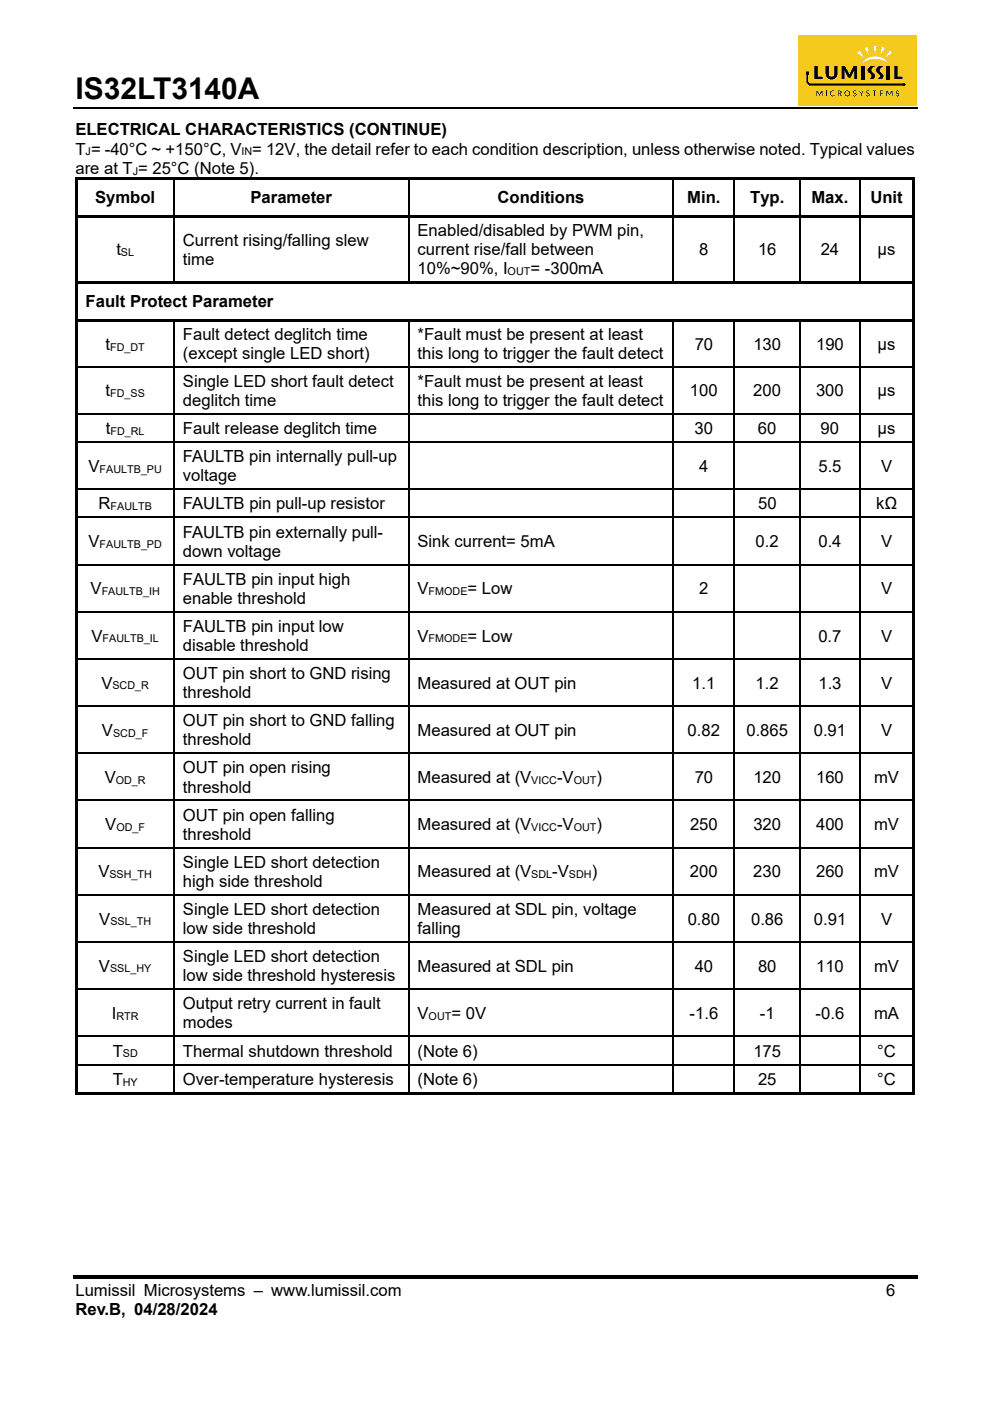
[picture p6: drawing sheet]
<svg xmlns="http://www.w3.org/2000/svg" width="210mm" height="297mm" viewBox="0 0 210 297" stroke-linecap="round" stroke-linejoin="round" font-family="sans-serif">
<path d="M15.5 22.8h179" fill="none" stroke="#000" stroke-width=".34"/>
<path d="M15.5 270.3h179v.8h-179z" fill="#000"/>
<path d="M169.3 7.5h25.2v15h-25.2z" fill="#f5ca1d"/>
<g fill="#040000">
<path d="M173.2 19.2h.1l.5 .8 .5-.8h.1v1.2h-.1v-.9l-.5 .8-.5-.8v.9h-.1z"/>
<path d="M175.2 19.2h.2v1.2h-.2z"/>
<path d="M176.3 19.3a.45 .45 0 0 1 .7 .1 .48 .48 0 0 0-.7 .1 .48 .48 0 0 0 0 .6 .48 .48 0 0 0 .7 .1 .54 .54 0 0 1-.8 .1 .54 .54 0 0 1-.1-.7z"/>
<path d="M181 19.3l.4-.1 .2 .2a.23 .23 0 0 0-.4-.1 .23 .23 0 0 0 .1 .4 .36 .36 0 0 1 .4 .3 .36 .36 0 0 1-.3 .4 .36 .36 0 0 1-.4-.2 .26 .26 0 0 0 .4 .1 .26 .26 0 0 0 .1-.4 .26 .26 0 0 0-.4-.1l-.1-.1z"/>
<path d="M182.2 19.2h.2l.3 .6 .3-.6h.2l-.4 .7v.5h-.2v-.5z"/>
<path d="M183.9 19.3l.3-.1 .2 .2a.27 .27 0 0 0-.4-.1 .27 .27 0 0 0-.1 .3 .27 .27 0 0 0 .4 .1 .38 .38 0 0 1 0 .7 .38 .38 0 0 1-.6-.2h.1a.28 .28 0 0 0 .4 .1 .28 .28 0 0 0 .1-.4 .28 .28 0 0 0-.4-.1l-.1-.1z"/>
<path d="M185 19.2h1l-.4 .1v1.1h-.2v-1.1z"/>
<path d="M186.6 19.2h.8l-.6 .1v.4h.4l-.4 .2v.4l.6 .1h-.8z"/>
<path d="M188 19.2h.2l.5 .8 .4-.8h.2v1.2h-.2v-.9l-.4 .8-.5-.8v.9h-.2z"/>
<path d="M190.1 19.3l.2-.1a.21 .21 0 0 1 .2-.1 .21 .21 0 0 1 .1 .3 .25 .25 0 0 0-.4-.1 .25 .25 0 0 0 0 .4 .25 .25 0 0 0 .3 0 .36 .36 0 0 1 .1 .7 .36 .36 0 0 1-.6-.2h.1a.26 .26 0 0 0 .3 .1 .26 .26 0 0 0 .1-.4 .26 .26 0 0 0-.3-.1l-.2-.2z"/>
<path d="M172.7 13.9h.7v2.4h1.1v.5h-1.8z"/>
<path d="M175.1 13.9h.7v1.5a.6 .6 0 0 0 .4 .8 .6 .6 0 0 0 .8-.6v-1.7h.6v1.5a1.27 1.27 0 0 1-1.1 1.4 1.27 1.27 0 0 1-1.4-1.2z"/>
<path d="M178.5 13.9l.7 .1 .9 1.8 .9-1.8 .8-.1v2.9h-.6v-1.9l-.8 1.5-.2 .1-.3-.1-.8-1.5v1.9h-.6z"/>
<path d="M182.7 13.9h.7v2.9h-.7z"/>
<path d="M188.1 13.9h.6v2.9h-.6z"/>
<path d="M189.7 13.9h.7v2.4h1v.5h-1.7z"/>
<path d="M184.4 14.2a1.17 1.17 0 0 1 1.2-.3 1.17 1.17 0 0 0-.8 1.1l.6 .7a.67 .67 0 0 1-.3 1.1h-.9a.67 .67 0 0 0 .5-.9l-.2-.3a.81 .81 0 0 1-.1-1.4z"/>
<path d="M186.2 14.2a1.17 1.17 0 0 1 1.2-.3v.2a.87 .87 0 0 0-.8 .8 .87 .87 0 0 0 .6 .8 .65 .65 0 0 1-.2 1.1h-1a.67 .67 0 0 0 .5-.9l-.2-.3a.81 .81 0 0 1-.1-1.4z"/>
<path d="M177.7 19.2h.3a.34 .34 0 0 1 .5 .2 .34 .34 0 0 1-.3 .5l.4 .5h-.2l-.4-.5h-.2v.5h-.1zM177.8 19.3v.5l.4-.1a.22 .22 0 0 0 .1-.3 .22 .22 0 0 0-.3-.1z"/>
<path d="M179.1 19.8a.62 .62 0 0 1 1.2 0 .62 .62 0 0 1-1.2 0zM179.2 19.8a.47 .47 0 0 0 .9 0 .47 .47 0 0 0-.9 0z"/>
</g>
<g fill="#fff">
<path d="M183.3 12.8a3.6 3.6 0 0 1 5.3 .6 5.1 5.1 0 0 0-5.8 0z"/>
<path d="M183.3 10.2l.7-.3 .3 1.7z"/>
<path d="M187 9.9l.7 .3-1 1.4z"/>
<path d="M185.3 9.7h.7l-.4 1.8z"/>
<path d="M181.8 11.2l.6-.4 .9 1.4z"/>
<path d="M188.7 10.7l.6 .5-1.5 1z"/>
</g>
<path d="M170.9 15.2h.7v.7h-.2v1.4l.4 .4h19.7l.1-.1a.33 .33 0 0 1 .4 .1 .33 .33 0 0 1 .1 .4l-.3 .1-20.1-.1-.6-.6z" fill="#040000"/>
<g fill="#000">
<path d="M16 37.6h.5v.5h-.5zM16 37.6h178v.5h-178zM193.5 37.6h.5v.5h-.5zM16 38.1h.5v7.5h-.5zM16 45.6h178v.5h-178zM16 46.1h.5v13.5h-.5zM193.5 38.1h.5v7.5h-.5zM193.5 46.1h.5v13.5h-.5zM16 59.6h178v.5h-178zM16 60.1h.5v7.5h-.5zM16 67.6h178v.5h-178zM16 68.1h.5v9.5h-.5z"/>
<path d="M16 77.6h.5v.3h-.5zM36.8 77.6h.2v.3h-.2zM86.5 77.6h.3v.3h-.3zM142.7 77.6h.2v.3h-.2zM155.7 77.6h.2v.3h-.2zM169.6 77.6h.2v.3h-.2zM182.2 77.6h.3v.3h-.3zM193.5 60.1h.5v7.5h-.5zM193.5 68.1h.5v9.5h-.5zM193.5 77.6h.5v.3h-.5zM16 77.9h.5v9.7h-.5zM16 87.6h.5v.3h-.5z"/>
<path d="M16 87.9h.5v5.7h-.5zM16 93.6h.5v.3h-.5zM36.8 87.6h.2v.3h-.2zM36.8 93.6h.2v.3h-.2zM86.5 87.6h.3v.3h-.3zM86.5 93.6h.3v.3h-.3zM142.7 87.6h.2v.3h-.2zM142.7 93.6h.2v.3h-.2zM155.7 87.6h.2v.3h-.2zM155.7 93.6h.2v.3h-.2zM169.6 87.6h.2v.3h-.2zM169.6 93.6h.2v.3h-.2z"/>
<path d="M182.2 87.6h.3v.3h-.3zM182.2 93.6h.3v.3h-.3zM193.5 77.9h.5v9.7h-.5zM193.5 87.6h.5v.3h-.5zM193.5 87.9h.5v5.7h-.5zM193.5 93.6h.5v.3h-.5zM16 93.9h.5v9.7h-.5zM16 103.6h.5v.3h-.5zM16 103.9h.5v5.7h-.5zM16 109.6h.5v.3h-.5zM16 109.9h.5v9.7h-.5zM16 119.6h.5v.3h-.5z"/>
<path d="M36.8 103.6h.2v.3h-.2zM36.8 109.6h.2v.3h-.2zM36.8 119.6h.2v.3h-.2zM86.5 103.6h.3v.3h-.3zM86.5 109.6h.3v.3h-.3zM86.5 119.6h.3v.3h-.3zM142.7 103.6h.2v.3h-.2zM142.7 109.6h.2v.3h-.2zM142.7 119.6h.2v.3h-.2zM155.7 103.6h.2v.3h-.2zM155.7 109.6h.2v.3h-.2zM155.7 119.6h.2v.3h-.2z"/>
<path d="M169.6 103.6h.2v.3h-.2zM169.6 109.6h.2v.3h-.2zM169.6 119.6h.2v.3h-.2zM182.2 103.6h.3v.3h-.3zM182.2 109.6h.3v.3h-.3zM182.2 119.6h.3v.3h-.3zM193.5 93.9h.5v9.7h-.5zM193.5 103.6h.5v.3h-.5zM193.5 103.9h.5v5.7h-.5zM193.5 109.6h.5v.3h-.5zM193.5 109.9h.5v9.7h-.5zM193.5 119.6h.5v.3h-.5z"/>
<path d="M16 119.9h.5v9.7h-.5zM16 129.6h.5v.3h-.5zM16 129.9h.5v9.7h-.5zM16 139.6h.5v.3h-.5zM36.8 129.6h.2v.3h-.2zM36.8 139.6h.2v.3h-.2zM86.5 129.6h.3v.3h-.3zM86.5 139.6h.3v.3h-.3zM142.7 129.6h.2v.3h-.2zM142.7 139.6h.2v.3h-.2zM155.7 129.6h.2v.3h-.2zM155.7 139.6h.2v.3h-.2z"/>
<path d="M169.6 129.6h.2v.3h-.2zM169.6 139.6h.2v.3h-.2zM182.2 129.6h.3v.3h-.3zM182.2 139.6h.3v.3h-.3zM193.5 119.9h.5v9.7h-.5zM193.5 129.6h.5v.3h-.5zM193.5 129.9h.5v9.7h-.5zM193.5 139.6h.5v.3h-.5zM16 139.9h.5v9.7h-.5zM16 149.6h.5v.3h-.5zM16 149.9h.5v9.7h-.5zM16 159.6h.5v.3h-.5z"/>
<path d="M36.8 149.6h.2v.3h-.2zM36.8 159.6h.2v.3h-.2zM86.5 149.6h.3v.3h-.3zM86.5 159.6h.3v.3h-.3zM142.7 149.6h.2v.3h-.2zM142.7 159.6h.2v.3h-.2zM155.7 149.6h.2v.3h-.2zM155.7 159.6h.2v.3h-.2zM169.6 149.6h.2v.3h-.2zM169.6 159.6h.2v.3h-.2zM182.2 149.6h.3v.3h-.3zM182.2 159.6h.3v.3h-.3z"/>
<path d="M193.5 139.9h.5v9.7h-.5zM193.5 149.6h.5v.3h-.5zM193.5 149.9h.5v9.7h-.5zM193.5 159.6h.5v.3h-.5zM16 159.9h.5v9.7h-.5zM16 169.6h.5v.3h-.5zM16 169.9h.5v9.7h-.5zM16 179.6h.5v.3h-.5zM36.8 169.6h.2v.3h-.2zM36.8 179.6h.2v.3h-.2zM86.5 169.6h.3v.3h-.3zM86.5 179.6h.3v.3h-.3z"/>
<path d="M142.7 169.6h.2v.3h-.2zM142.7 179.6h.2v.3h-.2zM155.7 169.6h.2v.3h-.2zM155.7 179.6h.2v.3h-.2zM169.6 169.6h.2v.3h-.2zM169.6 179.6h.2v.3h-.2zM182.2 169.6h.3v.3h-.3zM182.2 179.6h.3v.3h-.3zM193.5 159.9h.5v9.7h-.5zM193.5 169.6h.5v.3h-.5zM193.5 169.9h.5v9.7h-.5zM193.5 179.6h.5v.3h-.5z"/>
<path d="M16 179.9h.5v9.7h-.5zM16 189.6h.5v.3h-.5zM16 189.9h.5v9.7h-.5zM16 199.6h.5v.3h-.5zM36.8 189.6h.2v.3h-.2zM36.8 199.6h.2v.3h-.2zM86.5 189.6h.3v.3h-.3zM86.5 199.6h.3v.3h-.3zM142.7 189.6h.2v.3h-.2zM142.7 199.6h.2v.3h-.2zM155.7 189.6h.2v.3h-.2zM155.7 199.6h.2v.3h-.2z"/>
<path d="M169.6 189.6h.2v.3h-.2zM169.6 199.6h.2v.3h-.2zM182.2 189.6h.3v.3h-.3zM182.2 199.6h.3v.3h-.3zM193.5 179.9h.5v9.7h-.5zM193.5 189.6h.5v.3h-.5zM193.5 189.9h.5v9.7h-.5zM193.5 199.6h.5v.3h-.5zM16 199.9h.5v9.7h-.5zM16 209.6h.5v.3h-.5zM16 209.9h.5v9.7h-.5zM16 219.6h.5v.3h-.5z"/>
<path d="M36.8 209.6h.2v.3h-.2zM36.8 219.6h.2v.3h-.2zM86.5 209.6h.3v.3h-.3zM86.5 219.6h.3v.3h-.3zM142.7 209.6h.2v.3h-.2zM142.7 219.6h.2v.3h-.2zM155.7 209.6h.2v.3h-.2zM155.7 219.6h.2v.3h-.2zM169.6 209.6h.2v.3h-.2zM169.6 219.6h.2v.3h-.2zM182.2 209.6h.3v.3h-.3zM182.2 219.6h.3v.3h-.3z"/>
<path d="M193.5 199.9h.5v9.7h-.5zM193.5 209.6h.5v.3h-.5zM193.5 209.9h.5v9.7h-.5zM193.5 219.6h.5v.3h-.5zM16 219.9h.5v5.7h-.5zM16 225.6h.5v.3h-.5zM16 225.9h.5v6.2h-.5zM16 231.6h20.8v.5h-20.8zM36.8 225.6h.2v.3h-.2zM36.8 231.6h49.7v.5h-49.7zM86.5 225.6h.3v.3h-.3zM86.5 231.6h56.2v.5h-56.2z"/>
<path d="M142.7 225.6h.2v.3h-.2zM142.7 231.6h13v.5h-13zM155.7 225.6h.2v.3h-.2zM155.7 231.6h13.9v.5h-13.9zM169.6 225.6h.2v.3h-.2zM169.6 231.6h12.6v.5h-12.6zM182.2 225.6h.3v.3h-.3zM182.2 231.6h11.3v.5h-11.3zM193.5 219.9h.5v5.7h-.5zM193.5 225.6h.5v.3h-.5zM193.5 225.9h.5v6.2h-.5zM193.5 231.6h.5v.5h-.5z"/>
</g>
<g fill="none" stroke="#000" stroke-width=".25">
<path d="M36.9 38.1v7.5M86.7 38.1v7.5M142.8 38.1v7.5M155.8 38.1v7.5M169.7 38.1v7.5M182.4 38.1v7.5M36.9 46.1v13.5M86.7 46.1v13.5M142.8 46.1v13.5M155.8 46.1v13.5M169.7 46.1v13.5M182.4 46.1v13.5"/>
<path d="M16.5 77.7h20.3M36.9 68.1v9.5M36.9 77.9v9.7M37 77.7h49.5M86.7 68.1v9.5M86.7 77.9v9.7M86.8 77.7h55.9M142.8 68.1v9.5M142.8 77.9v9.7M142.9 77.7h12.8M155.8 68.1v9.5M155.8 77.9v9.7"/>
<path d="M155.9 77.7h13.7M169.7 68.1v9.5M169.7 77.9v9.7M169.8 77.7h12.4M182.4 68.1v9.5M182.4 77.9v9.7M182.5 77.7h11M16.5 87.7h20.3M16.5 93.7h20.3M36.9 87.9v5.7M36.9 93.9v9.7M37 87.7h49.5"/>
<path d="M37 93.7h49.5M86.7 87.9v5.7M86.7 93.9v9.7M86.8 87.7h55.9M86.8 93.7h55.9M142.8 87.9v5.7M142.8 93.9v9.7M142.9 87.7h12.8M142.9 93.7h12.8M155.8 87.9v5.7M155.8 93.9v9.7M155.9 87.7h13.7"/>
<path d="M155.9 93.7h13.7M169.7 87.9v5.7M169.7 93.9v9.7M169.8 87.7h12.4M169.8 93.7h12.4M182.4 87.9v5.7M182.4 93.9v9.7M182.5 87.7h11M182.5 93.7h11M16.5 103.7h20.3M16.5 109.7h20.3M16.5 119.7h20.3"/>
<path d="M36.9 103.9v5.7M36.9 109.9v9.7M36.9 119.9v9.7M37 103.7h49.5M37 109.7h49.5M37 119.7h49.5M86.7 103.9v5.7M86.7 109.9v9.7M86.7 119.9v9.7M86.8 103.7h55.9M86.8 109.7h55.9M86.8 119.7h55.9"/>
<path d="M142.8 103.9v5.7M142.8 109.9v9.7M142.8 119.9v9.7M142.9 103.7h12.8M142.9 109.7h12.8M142.9 119.7h12.8M155.8 103.9v5.7M155.8 109.9v9.7M155.8 119.9v9.7M155.9 103.7h13.7M155.9 109.7h13.7M155.9 119.7h13.7"/>
<path d="M169.7 103.9v5.7M169.7 109.9v9.7M169.7 119.9v9.7M169.8 103.7h12.4M169.8 109.7h12.4M169.8 119.7h12.4M182.4 103.9v5.7M182.4 109.9v9.7M182.4 119.9v9.7M182.5 103.7h11M182.5 109.7h11M182.5 119.7h11"/>
<path d="M16.5 129.7h20.3M16.5 139.7h20.3M36.9 129.9v9.7M36.9 139.9v9.7M37 129.7h49.5M37 139.7h49.5M86.7 129.9v9.7M86.7 139.9v9.7M86.8 129.7h55.9M86.8 139.7h55.9M142.8 129.9v9.7M142.8 139.9v9.7"/>
<path d="M142.9 129.7h12.8M142.9 139.7h12.8M155.8 129.9v9.7M155.8 139.9v9.7M155.9 129.7h13.7M155.9 139.7h13.7M169.7 129.9v9.7M169.7 139.9v9.7M169.8 129.7h12.4M169.8 139.7h12.4M182.4 129.9v9.7M182.4 139.9v9.7"/>
<path d="M182.5 129.7h11M182.5 139.7h11M16.5 149.7h20.3M16.5 159.7h20.3M36.9 149.9v9.7M36.9 159.9v9.7M37 149.7h49.5M37 159.7h49.5M86.7 149.9v9.7M86.7 159.9v9.7M86.8 149.7h55.9M86.8 159.7h55.9"/>
<path d="M142.8 149.9v9.7M142.8 159.9v9.7M142.9 149.7h12.8M142.9 159.7h12.8M155.8 149.9v9.7M155.8 159.9v9.7M155.9 149.7h13.7M155.9 159.7h13.7M169.7 149.9v9.7M169.7 159.9v9.7M169.8 149.7h12.4M169.8 159.7h12.4"/>
<path d="M182.4 149.9v9.7M182.4 159.9v9.7M182.5 149.7h11M182.5 159.7h11M16.5 169.7h20.3M16.5 179.7h20.3M36.9 169.9v9.7M36.9 179.9v9.7M37 169.7h49.5M37 179.7h49.5M86.7 169.9v9.7M86.7 179.9v9.7"/>
<path d="M86.8 169.7h55.9M86.8 179.7h55.9M142.8 169.9v9.7M142.8 179.9v9.7M142.9 169.7h12.8M142.9 179.7h12.8M155.8 169.9v9.7M155.8 179.9v9.7M155.9 169.7h13.7M155.9 179.7h13.7M169.7 169.9v9.7M169.7 179.9v9.7"/>
<path d="M169.8 169.7h12.4M169.8 179.7h12.4M182.4 169.9v9.7M182.4 179.9v9.7M182.5 169.7h11M182.5 179.7h11M16.5 189.7h20.3M16.5 199.7h20.3M36.9 189.9v9.7M36.9 199.9v9.7M37 189.7h49.5M37 199.7h49.5"/>
<path d="M86.7 189.9v9.7M86.7 199.9v9.7M86.8 189.7h55.9M86.8 199.7h55.9M142.8 189.9v9.7M142.8 199.9v9.7M142.9 189.7h12.8M142.9 199.7h12.8M155.8 189.9v9.7M155.8 199.9v9.7M155.9 189.7h13.7M155.9 199.7h13.7"/>
<path d="M169.7 189.9v9.7M169.7 199.9v9.7M169.8 189.7h12.4M169.8 199.7h12.4M182.4 189.9v9.7M182.4 199.9v9.7M182.5 189.7h11M182.5 199.7h11M16.5 209.7h20.3M16.5 219.7h20.3M36.9 209.9v9.7M36.9 219.9v5.7"/>
<path d="M37 209.7h49.5M37 219.7h49.5M86.7 209.9v9.7M86.7 219.9v5.7M86.8 209.7h55.9M86.8 219.7h55.9M142.8 209.9v9.7M142.8 219.9v5.7M142.9 209.7h12.8M142.9 219.7h12.8M155.8 209.9v9.7M155.8 219.9v5.7"/>
<path d="M155.9 209.7h13.7M155.9 219.7h13.7M169.7 209.9v9.7M169.7 219.9v5.7M169.8 209.7h12.4M169.8 219.7h12.4M182.4 209.9v9.7M182.4 219.9v5.7M182.5 209.7h11M182.5 219.7h11M16.5 225.7h20.3M36.9 225.9v5.7"/>
<path d="M37 225.7h49.5M86.7 225.9v5.7M86.8 225.7h55.9M142.8 225.9v5.7M142.9 225.7h12.8M155.8 225.9v5.7M155.9 225.7h13.7M169.7 225.9v5.7M169.8 225.7h12.4M182.4 225.9v5.7M182.5 225.7h11"/>
</g>
<text font-size="6.3" x="16" y="21">IS32LT3140A</text>
<g font-size="3.5">
<text x="16" y="28.7">ELECTRICAL CHARACTERISTICS (CONTINUE)</text>
<text x="16" y="32.8">T = -40°C ~ +150°C, V = 12V, the detail refer to each condition description, unless otherwise noted. Typical values</text>
<text x="16" y="36.8">are at T = 25°C (Note 5).</text>
<text x="20.2" y="43.1">Symbol</text>
<text x="53.1" y="43.1">Parameter</text>
<text x="105.5" y="43.1">Conditions</text>
<text x="145.8" y="43.1">Min.</text>
<text x="159.1" y="43.1">Typ.</text>
<text x="172.1" y="43.1">Max.</text>
<text x="184.6" y="43.1">Unit</text>
<text x="38.8" y="52.1">Current rising/falling slew</text>
<text x="88.6" y="50.1">Enabled/disabled by PWM pin,</text>
<text x="24.7" y="54.1">t</text>
<text x="38.8" y="56.2">time</text>
<text x="88.6" y="54.1">current rise/fall between</text>
<text x="88.6" y="58.2">10%~90%, I</text>
<text x="112.5" y="58.2">= -300mA</text>
<text x="148.3" y="54.1">8</text>
<text x="160.8" y="54.1">16</text>
<text x="174.1" y="54.1">24</text>
<text x="186.2" y="54.1">μs</text>
<text x="18.2" y="65.1">Fault Protect Parameter</text>
<text x="22.4" y="74.1">t</text>
<text x="38.8" y="72.1">Fault detect deglitch time</text>
<text x="38.8" y="76.2">(except single LED short)</text>
<text x="88.6" y="72.1">*Fault must be present at least</text>
<text x="88.6" y="76.2">this long to trigger the fault detect</text>
<text x="147.3" y="74.1">70</text>
<text x="159.8" y="74.1">130</text>
<text x="173.1" y="74.1">190</text>
<text x="186.1" y="74.1">μs</text>
<text x="38.8" y="82">Single LED short fault detect</text>
<text x="88.6" y="82">*Fault must be present at least</text>
<text x="22.4" y="84">t</text>
<text x="38.8" y="86">deglitch time</text>
<text x="88.6" y="86">this long to trigger the fault detect</text>
<text x="146.3" y="84">100</text>
<text x="159.8" y="84">200</text>
<text x="173.1" y="84">300</text>
<text x="186.1" y="84">μs</text>
<text x="22.5" y="92">t</text>
<text x="38.8" y="92">Fault release deglitch time</text>
<text x="147.3" y="92">30</text>
<text x="160.8" y="92">60</text>
<text x="174.1" y="92">90</text>
<text x="186.1" y="92">μs</text>
<text x="18.8" y="100">V</text>
<text x="38.8" y="98">FAULTB pin internally pull-up</text>
<text x="148.3" y="100">4</text>
<text x="173.6" y="100">5.5</text>
<text x="186.9" y="100">V</text>
<text x="38.8" y="102">voltage</text>
<text x="20.9" y="108">R</text>
<text x="38.8" y="114">FAULTB pin externally pull-</text>
<text x="38.8" y="108">FAULTB pin pull-up resistor</text>
<text x="160.8" y="108">50</text>
<text x="185.8" y="108">kΩ</text>
<text x="18.8" y="116">V</text>
<text x="38.8" y="118">down voltage</text>
<text x="88.6" y="116">Sink current= 5mA</text>
<text x="160.3" y="116">0.2</text>
<text x="173.6" y="116">0.4</text>
<text x="186.9" y="116">V</text>
<text x="38.8" y="124">FAULTB pin input high</text>
<text x="19.2" y="126">V</text>
<text x="38.8" y="128">enable threshold</text>
<text x="88.6" y="126">V</text>
<text x="99.2" y="126">= Low</text>
<text x="148.3" y="126">2</text>
<text x="186.9" y="126">V</text>
<text x="19.4" y="136">V</text>
<text x="38.8" y="134">FAULTB pin input low</text>
<text x="88.6" y="136">V</text>
<text x="99.2" y="136">= Low</text>
<text x="173.6" y="136">0.7</text>
<text x="186.9" y="136">V</text>
<text x="38.8" y="144">OUT pin short to GND rising</text>
<text x="38.8" y="138">disable threshold</text>
<text x="21.5" y="146">V</text>
<text x="38.8" y="148">threshold</text>
<text x="88.6" y="146">Measured at OUT pin</text>
<text x="146.8" y="146">1.1</text>
<text x="160.3" y="146">1.2</text>
<text x="173.6" y="146">1.3</text>
<text x="186.9" y="146">V</text>
<text x="38.8" y="154">OUT pin short to GND falling</text>
<text x="21.6" y="156">V</text>
<text x="38.8" y="158.1">threshold</text>
<text x="88.6" y="156">Measured at OUT pin</text>
<text x="145.9" y="156">0.82</text>
<text x="158.3" y="156">0.865</text>
<text x="172.6" y="156">0.91</text>
<text x="186.9" y="156">V</text>
<text x="22.2" y="166">V</text>
<text x="38.8" y="164">OUT pin open rising</text>
<text x="88.6" y="166">Measured at (V</text>
<text x="118.2" y="166">-V</text>
<text x="126.5" y="166">)</text>
<text x="147.4" y="166">70</text>
<text x="159.8" y="166">120</text>
<text x="173.1" y="166">160</text>
<text x="185.4" y="166">mV</text>
<text x="38.8" y="168">threshold</text>
<text x="38.8" y="174">OUT pin open falling</text>
<text x="22.3" y="176">V</text>
<text x="38.8" y="178.1">threshold</text>
<text x="88.6" y="176">Measured at (V</text>
<text x="118.2" y="176">-V</text>
<text x="126.5" y="176">)</text>
<text x="146.4" y="176">250</text>
<text x="159.8" y="176">320</text>
<text x="173.1" y="176">400</text>
<text x="185.4" y="176">mV</text>
<text x="38.8" y="184">Single LED short detection</text>
<text x="20.9" y="186">V</text>
<text x="38.8" y="188">high side threshold</text>
<text x="88.6" y="186">Measured at (V</text>
<text x="117.1" y="186">-V</text>
<text x="125.5" y="186">)</text>
<text x="146.3" y="186">200</text>
<text x="159.8" y="186">230</text>
<text x="173.1" y="186">260</text>
<text x="185.4" y="186">mV</text>
<text x="21.1" y="196">V</text>
<text x="38.8" y="194">Single LED short detection</text>
<text x="88.6" y="194">Measured at SDL pin, voltage</text>
<text x="145.9" y="196">0.80</text>
<text x="159.3" y="196">0.86</text>
<text x="172.6" y="196">0.91</text>
<text x="186.9" y="196">V</text>
<text x="38.8" y="204">Single LED short detection</text>
<text x="38.8" y="198.1">low side threshold</text>
<text x="88.6" y="198.1">falling</text>
<text x="21" y="206">V</text>
<text x="38.8" y="208">low side threshold hysteresis</text>
<text x="88.6" y="206">Measured at SDL pin</text>
<text x="147.3" y="206">40</text>
<text x="160.8" y="206">80</text>
<text x="173.1" y="206">110</text>
<text x="185.4" y="206">mV</text>
<text x="38.8" y="214">Output retry current in fault</text>
<text x="23.7" y="216">I</text>
<text x="38.8" y="218.1">modes</text>
<text x="88.6" y="216">V</text>
<text x="95.8" y="216">= 0V</text>
<text x="146.3" y="216">-1.6</text>
<text x="161.2" y="216">-1</text>
<text x="173" y="216">-0.6</text>
<text x="185.4" y="216">mA</text>
<text x="23.9" y="224">T</text>
<text x="38.8" y="224">Thermal shutdown threshold</text>
<text x="88.6" y="224">(Note 6)</text>
<text x="159.8" y="224">175</text>
<text x="186.1" y="224">°C</text>
<text x="23.9" y="230">T</text>
<text x="38.8" y="230">Over-temperature hysteresis</text>
<text x="88.6" y="230">(Note 6)</text>
<text x="160.8" y="230">25</text>
<text x="186.1" y="230">°C</text>
<text x="16" y="274.7">Lumissil Microsystems – www.lumissil.com</text>
<text x="188" y="274.7">6</text>
<text x="16" y="278.8">Rev.B, 04/28/2024</text>
</g>
<g font-size="2.3">
<text x="18.2" y="32.9">J</text>
<text x="51.2" y="32.9">IN</text>
<text x="28.2" y="37">J</text>
<text x="25.7" y="54.3">SL</text>
<text x="107.7" y="58.4">OUT</text>
<text x="23.4" y="74.3">FD_DT</text>
<text x="23.4" y="84.2">FD_SS</text>
<text x="23.4" y="92.2">FD_RL</text>
<text x="21.1" y="100.2">FAULTB_PU</text>
<text x="23.5" y="108.2">FAULTB</text>
<text x="21.1" y="116.2">FAULTB_PD</text>
<text x="21.6" y="126.2">FAULTB_IH</text>
<text x="90.9" y="126.2">FMODE</text>
<text x="21.8" y="136.2">FAULTB_IL</text>
<text x="90.9" y="136.2">FMODE</text>
<text x="23.9" y="146.2">SCD_R</text>
<text x="24" y="156.2">SCD_F</text>
<text x="24.6" y="166.2">OD_R</text>
<text x="112.7" y="166.2">VICC</text>
<text x="121.7" y="166.2">OUT</text>
<text x="24.7" y="176.2">OD_F</text>
<text x="112.7" y="176.2">VICC</text>
<text x="121.7" y="176.2">OUT</text>
<text x="23.2" y="186.2">SSH_TH</text>
<text x="112.7" y="186.2">SDL</text>
<text x="120.7" y="186.2">SDH</text>
<text x="23.4" y="196.2">SSL_TH</text>
<text x="23.3" y="206.2">SSL_HY</text>
<text x="24.7" y="216.2">RTR</text>
<text x="90.9" y="216.2">OUT</text>
<text x="26.1" y="224.2">SD</text>
<text x="26.1" y="230.2">HY</text>
</g>
</svg>
